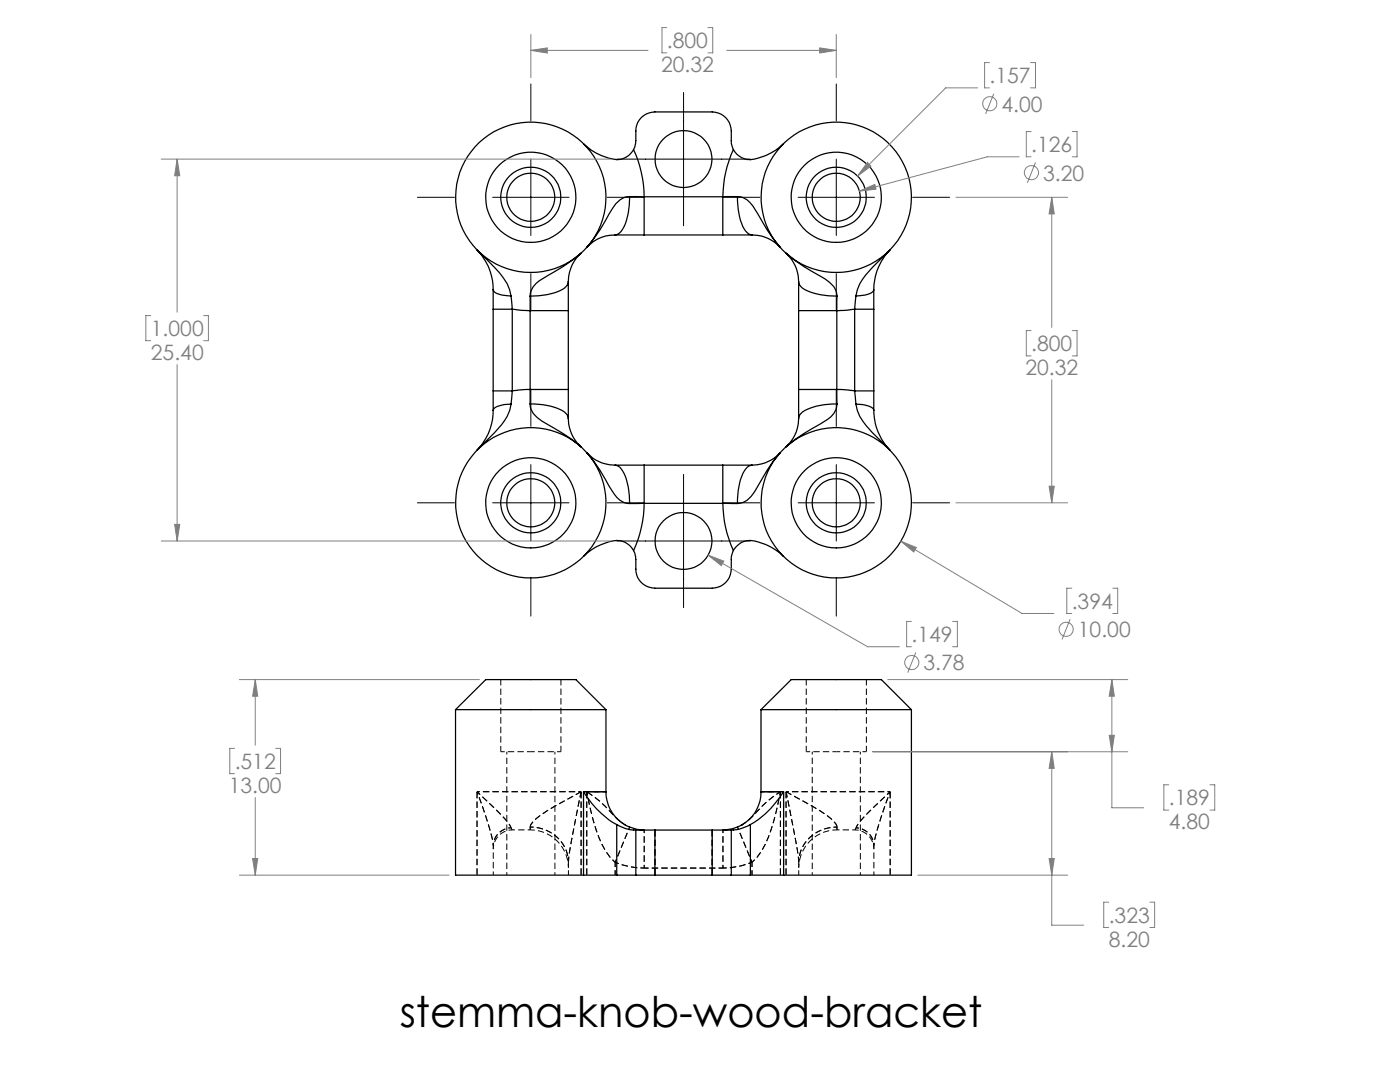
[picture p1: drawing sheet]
<svg xmlns="http://www.w3.org/2000/svg" width="279mm" height="216mm" viewBox="0 0 279 216" stroke-linecap="round" stroke-linejoin="round" font-family="sans-serif">
<g fill="none" stroke="#000" stroke-width=".2" stroke-dasharray="1.3 .6" stroke-dashoffset="-.1" stroke-linecap="butt">
<path d="M95.2 158v16.6M116 158v16.6M116.5 158v16.6M117.1 158v16.6M117.1 158a26.9 26.9 0 0 1 5.8 5.2l.9 .8M155.7 158v16.6M156.9 158v16.6M177.6 158v16.6M95.2 174.6v-16.6M116 174.6v-16.6M117.1 174.6v-16.6M123.8 164l-1.2-1.2a23 23 0 0 0-5.5-4.8"/>
<path d="M130.7 174.6v-9M130.7 165.6v9M142.1 174.6v-9M142.1 165.6v9M155.7 174.6v-16.6M156.4 174.6v-16.6M156.9 174.6v-16.6M177.6 174.6v-16.6"/>
</g>
<g fill="none" stroke="#000" stroke-width=".2" stroke-dasharray="1.3 .6" stroke-dashoffset=".7" stroke-linecap="butt">
<path d="M95.2 158a54.3 54.3 0 0 1 3.2 10.8M95.2 158h20.8M101.1 150v24.6M116 158h-20.8M156.9 158h20.7M162.1 150v24.6M177.6 158h-20.7M177.6 158a54.3 54.3 0 0 0-3.2 10.8M98.4 168.8a46.2 46.2 0 0 0-3.2-10.8M102 165.2a3.7 3.7 0 0 0-3.6 3.6M110.7 174.6v-24.6M171.7 174.6v-24.6"/>
<path d="M174.4 168.8a46.2 46.2 0 0 1 3.2-10.8M174.4 168.8a3.7 3.7 0 0 0-3.6-3.6"/>
</g>
<g fill="none" stroke="#000" stroke-width=".2" stroke-dasharray="1.3 .6" stroke-dashoffset=".5" stroke-linecap="butt">
<path d="M99.9 150h6M105.9 150h6M117.1 158a38.3 38.3 0 0 0 3.8 11.8l.8 1.2 1.1 1.1M155.7 158a38.3 38.3 0 0 1-3.7 11.8l-.9 1.2-1 1.1M160.9 150h6M166.9 150h6M102.3 165.6a3.8 3.8 0 0 0-3.9 3.8M122.8 172.1a15.2 15.2 0 0 0 5.8 1.1M122.8 172.1a16.7 16.7 0 0 1-4.4-8.3l-1.3-5.8M123.9 164l.9 .6M124.8 164.6l-.9-.6M128.6 173.2a15.2 15.2 0 0 1-5.8-1.1"/>
<path d="M144.3 173.2l1.5-.1 2.2-.3 2.1-.7M150.1 172.1a16.7 16.7 0 0 0 4.3-8.3l1.3-5.8M150.1 172.1l-2.1 .7-2.2 .3-1.5 .1M174.4 169.4a3.8 3.8 0 0 0-3.8-3.8"/>
</g>
<g fill="none" stroke="#000" stroke-width=".2" stroke-dasharray="1.3 .6" stroke-dashoffset=".6" stroke-linecap="butt">
<path d="M120.9 158h-3.8M155.7 158h-3.8M98.4 174.6v-5.8M105.8 165a7.4 7.4 0 0 1 7.6 7.1M122.8 172.1l2.9-7.1M125.7 165l-2.9 7.1M128.6 173.2v-7.6M128.6 165.6v7.6M144.3 173.2v-7.6M144.3 165.6v7.6M147.2 165l2.9 7.1M150.1 172.1l-2.9-7.1"/>
<path d="M167 165a7.4 7.4 0 0 0-7.6 7.1M174.4 168.8v5.8"/>
</g>
<path d="M95.2 158a43.4 43.4 0 0 1 6.5 6.6l.3 .6M177.6 158a47.9 47.9 0 0 0-6.5 6.6l-.3 .6M102 165.2l-.3-.6a42.8 42.8 0 0 0-6.5-6.6M105.8 165.6a7.6 7.6 0 0 1 7.6 7.6M128.6 173.2h15.7M144.3 173.2h-15.7M167 165.6a7.6 7.6 0 0 0-7.6 7.6M170.8 165.2l.3-.6a42.8 42.8 0 0 1 6.5-6.6" fill="none" stroke="#000" stroke-width=".2" stroke-dasharray="1.3 .6" stroke-dashoffset=".4" stroke-linecap="butt"/>
<path d="M117.1 158h3.8h-4.4M155.7 158a28.6 28.6 0 0 0-6 5.3l-1.6 1.3M156.4 158h-4.5h3.8M113.4 172.1v2.5M122.8 174.6v-2.5M122.8 172.1v2.5M148.1 164.6l1.8-1.4 1.3-1.4a20.5 20.5 0 0 1 4.5-3.8M150.1 172.1v2.5M150.1 174.6v-2.5M159.4 174.6v-2.5" fill="none" stroke="#000" stroke-width=".2" stroke-dasharray="1.3 .6" stroke-dashoffset=".3" stroke-linecap="butt"/>
<path d="M99.9 135.6v14.4M160.9 135.6v14.4M111.9 150v-14.4M116 158l-3.6 1.9a26.9 26.9 0 0 0-6 4l-.4 .5-.2 .6M116 158l-2.1 10.5-.5 3.6M156.9 158l2 10.5 .5 3.6M156.9 158l3.6 1.9a26.9 26.9 0 0 1 5.9 4l.4 .5 .2 .6M172.9 150v-14.4M105.8 165a2.6 2.6 0 0 1 1.2-1.6 62.1 62.1 0 0 1 9-5.4M113.4 172.1l.5-3.6 2.1-10.5M159.4 172.1l-.5-3.6-2-10.5M167 165a2.6 2.6 0 0 0-1.2-1.6 62.1 62.1 0 0 0-8.9-5.4" fill="none" stroke="#000" stroke-width=".2" stroke-dasharray="1.3 .6" stroke-dashoffset=".1" stroke-linecap="butt"/>
<path d="M102 165.2l.3 .4M102.3 165.6l-.3-.4M105.8 165v.6M105.8 165.6v-.6M124.8 164.6h.1M167 165.6v-.6M167 165v.6M170.6 165.6l.2-.4M170.8 165.2l-.2 .4" fill="none" stroke="#000" stroke-width=".2" stroke-dasharray="1.3 .6" stroke-linecap="butt"/>
<path d="M102.3 165.6h3.5M167 165.6h3.6" fill="none" stroke="#000" stroke-width=".2" stroke-dasharray="1.3 .6" stroke-dashoffset=".8" stroke-linecap="butt"/>
<g fill="none" stroke="#000" stroke-width=".25">
<path d="M116.5 28.7a10.7 10.7 0 0 0 7.2 3.1 3.8 3.8 0 0 0 2.7-2M125.7 39.2a12.4 12.4 0 0 1-1.7 6.9 1.74 1.74 0 0 1-1.2 .8M125.7 39.2l2.9 .1M125.7 39.2a3.8 3.8 0 0 0-3.5 2.4l-.6 1a30.7 30.7 0 0 1-3.8 5.9M126.4 29.8a23.1 23.1 0 0 1 2.2 9.5M126.4 29.8l.3-.6 .2-1.2a5.7 5.7 0 0 1 .7-4.1 3.9 3.9 0 0 1 3.1-1.6h11.4a3.9 3.9 0 0 1 3.8 3.8v2.4l.5 1.3M128.6 39.3v7.6M128.6 39.3h15.7M144.3 39.3v7.6M146.4 29.8a23.1 23.1 0 0 0-2.1 9.5M147.2 39.2a12 12 0 0 0 1.6 6.9 1.71 1.71 0 0 0 1.3 .8M147.2 39.2a3.6 3.6 0 0 1 3 1.9l1 1.5a36.6 36.6 0 0 0 4.5 6.8 7.5 7.5 0 0 0-5.6-2.5"/>
<path d="M147.2 39.2l-2.9 .1M156.4 28.7a11.1 11.1 0 0 1-7.4 3.1 4 4 0 0 1-2.6-2M98.4 57.8l.1 .2a4.7 4.7 0 0 0 3.5 1.1M98.4 57.8a11.3 11.3 0 0 0-3.2-8 37.7 37.7 0 0 1 6 6.8l.5 1.2 .3 1.3M98.4 57.8v3.9M102 59.1l.2 2.6M105.8 59.1v2.9M113.4 56.2a2.65 2.65 0 0 1-2.2 2l-2.1 .6-3.3 .3M113.4 56.2a7.6 7.6 0 0 1 2.6-5.7 48.9 48.9 0 0 1-8.4 5.5 3.9 3.9 0 0 0-1.8 3.1M113.4 56.2v5.8M122.8 46.9a7.4 7.4 0 0 0-5.7 2.5l.5-.6M122.8 46.9h5.8"/>
<path d="M128.6 46.9h15.7M144.3 46.9h5.8M159.4 56.2a2.64 2.64 0 0 0 2.2 2l2.1 .6 3.3 .3M159.4 56.2a7.6 7.6 0 0 0-2.6-5.7 41.8 41.8 0 0 0 7.9 5.2 4.1 4.1 0 0 1 2.3 3.4M159.4 56.2v5.8M167 59.1v2.9M170.8 59.1l-.2 2.6M174.4 57.8l-.1 .2a4.8 4.8 0 0 1-3.5 1.1M174.4 57.8a11.3 11.3 0 0 1 3.2-8 36.3 36.3 0 0 0-6 6.8l-.5 1.2-.3 1.3M174.4 57.8v3.9M98.4 61.7h3.8M98.4 78v3.9"/>
<path d="M98.4 78h3.8M98.4 61.7v16.3M102.2 61.7l3.6 .3M102.2 78l-.2 2.6M102.2 61.7v16.3M105.8 77.7l-3.6 .3M105.8 77.7v2.9M105.8 77.7h7.6M105.8 62h7.6M105.8 62v15.7M113.4 77.7v5.8M113.4 62v15.7"/>
<path d="M159.4 77.7v5.8M159.4 77.7h7.6M159.4 62h7.6M159.4 62v15.7M167 77.7v2.9M167 77.7l3.6 .3M167 62v15.7M170.6 61.7l-3.6 .3M170.6 78l.2 2.6M170.6 78h3.8M170.6 61.7h3.8M170.6 61.7v16.3"/>
<path d="M174.4 78v3.9M174.4 61.7v16.3M102 80.6a4.7 4.7 0 0 0-3.5 1.1l-.1 .2M102 80.6a9.6 9.6 0 0 1-3.3 5.7l-3.5 3.6a11.3 11.3 0 0 0 3.2-8M105.8 80.6a12 12 0 0 1 6.9 1.6 1.67 1.67 0 0 1 .7 1.3M105.8 80.6a3.4 3.4 0 0 0 1.4 2.7l2 1.3a38.6 38.6 0 0 1 5.8 3.8M113.4 83.5a7.6 7.6 0 0 0 2.6 5.7l-.8-.7M122.8 92.8a3.5 3.5 0 0 1 2.2 2.9l.5 2.2 .2 2.6M122.8 92.8a7.8 7.8 0 0 1-5.7-2.5 29.8 29.8 0 0 1 4.5 6.8 5.9 5.9 0 0 0 3.5 3.3l.6 .1M122.8 92.8h5.8M128.6 92.8v7.6M128.6 92.8h15.7"/>
<path d="M144.3 92.8h5.8M144.3 92.8v7.6M150.1 92.8a2.41 2.41 0 0 0-1.9 1.7 15.2 15.2 0 0 0-1 6M154.9 91.4a42.1 42.1 0 0 0-4.3 6.7 4.1 4.1 0 0 1-3.4 2.4M154.9 91.3l.8-1a7.5 7.5 0 0 1-5.6 2.5M167 80.6a12.1 12.1 0 0 0-6.9 1.6 1.67 1.67 0 0 0-.7 1.3M167 80.6a3.6 3.6 0 0 1-1.8 3.1l-1.5 .9a36.3 36.3 0 0 0-6.9 4.6 7.6 7.6 0 0 0 2.6-5.7M170.8 80.6a9.6 9.6 0 0 0 3.3 5.7l3.5 3.6a11.5 11.5 0 0 1-3.2-8M170.8 80.6a4.8 4.8 0 0 1 3.5 1.1l.1 .2M126.4 109.9a3.9 3.9 0 0 0-4.9-1.8 11.1 11.1 0 0 0-5 2.9M126.4 109.9l.3 .6 .2 1.2a5.8 5.8 0 0 0 .7 4.1 3.9 3.9 0 0 0 3.1 1.6h11.4a3.9 3.9 0 0 0 3.8-3.8v-2.4l.5-1.3M128.6 100.4l-2.9 .1"/>
<path d="M128.6 100.4a23.1 23.1 0 0 1-2.2 9.5M128.6 100.4h15.7M144.3 100.4a23.1 23.1 0 0 0 2.1 9.5M144.3 100.4l2.9 .1M146.4 109.9a3.8 3.8 0 0 1 5-1.7 11.8 11.8 0 0 1 5 2.8M90.9 141.6l6-6h18l6 6M90.9 141.6h30M90.9 141.6v33h25.6M116.5 158a18.7 18.7 0 0 0 6.6 6.5M116.5 158h4.4M116.5 158v16.6M120.9 158a7.6 7.6 0 0 0 3.8 6.6"/>
<path d="M120.9 141.6v16.4M151.9 158a7.6 7.6 0 0 1-3.8 6.6M151.9 141.6l6-6h18l6 6M151.9 141.6h30M151.9 158h4.5M151.9 141.6v16.4M156.4 158a19.5 19.5 0 0 1-6.6 6.5M156.4 158v16.6M181.9 141.6v33h-25.5M116.5 174.6h6.6M123.1 164.5a6.9 6.9 0 0 0 3.8 1.1M123.1 174.6h3.8"/>
<path d="M123.1 164.5v10.1M124.8 164.6a8.1 8.1 0 0 0 3.8 1M126.9 174.6h3.8M126.9 165.6h3.8M126.9 165.6v9M130.7 174.6h11.4M130.7 165.6v9M130.7 165.6h11.4M142.1 165.6h3.8M142.1 174.6h3.8M142.1 165.6v9M145.9 174.6h3.9"/>
<path d="M145.9 165.6v9M148.1 164.6a8.1 8.1 0 0 1-3.8 1M148.1 164.6l-.2 .1M149.8 174.6h6.6M149.8 164.5a7.7 7.7 0 0 1-3.9 1.1M149.8 164.5v10.1"/>
<circle cx="105.9" cy="39.4" r="4.8"/>
<circle cx="105.9" cy="39.4" r="9"/>
<circle cx="105.9" cy="39.4" r="15"/>
<circle cx="105.9" cy="39.4" r="6"/>
<circle cx="136.4" cy="31.7" r="5.7"/>
<circle cx="166.9" cy="39.4" r="4.8"/>
<circle cx="166.9" cy="39.4" r="9"/>
<circle cx="166.9" cy="39.4" r="15"/>
<circle cx="166.9" cy="39.4" r="6"/>
<circle cx="105.9" cy="100.3" r="4.8"/>
<circle cx="105.9" cy="100.3" r="9"/>
<circle cx="105.9" cy="100.3" r="15"/>
<circle cx="105.9" cy="100.3" r="6"/>
<circle cx="136.4" cy="107.9" r="5.7"/>
<circle cx="166.9" cy="100.3" r="4.8"/>
<circle cx="166.9" cy="100.3" r="9"/>
<circle cx="166.9" cy="100.3" r="15"/>
<circle cx="166.9" cy="100.3" r="6"/>
</g>
<g fill="none" stroke="#808080" stroke-width=".2">
<path d="M105.9 10.1l3.3-.5v1zM105.9 6.9v8.6M105.9 10.1h23.4M133.1 5.5h-1v5h1M141.3 5.5h.9v5h-.9M145 10.1h21.9M163.6 9.6l3.3 .5-3.3 .5zM166.9 6.9v8.6M195.1 17.5h-6.4l-17.6 17.6M197.4 12.5h-.9v5h.9M198.3 18.7l-1.6 4M205.7 12.5h1v5h-1"/>
<path d="M32.2 31.8h89.6M35.3 31.8l.6 3.3h-1zM35.3 31.8v30.5M171.5 38.1l3.1-1.3 .2 .9zM173.1 32.4l.7 .8-2.7 1.9zM190.8 39.4h22.3M203.4 31.3h-6.4l-25.5 6.8M205.8 26.2h-1v5.1h1M206.7 32.4l-1.7 4.1M209.9 39.4v25.9M209.9 39.4l.5 3.3h-1zM214 26.2h.9v5.1h-.9"/>
<path d="M30.1 63h-1v5h1M35.3 72.7v35.3M40.6 63h1v5h-1M205.8 66h-1v5h1M209.9 75.8v24.5M214 66h.9v5h-.9M209.4 97h1l-.5 3.3zM32.2 108h89.6M34.9 104.6h1l-.6 3.3zM141.3 110.8l31.8 18.2h6.4M141.3 110.8l3.2 1.2-.6 .9zM179.8 108l24.2 14.4h6.3"/>
<path d="M179.8 108l3.1 1.3-.5 .8zM190.8 100.3h22.3M213.9 117.4h-1v5h1M222.1 117.4h1v5h-1M47.8 135.6h47.9M50.9 135.6l.5 3.3h-1zM50.9 135.6v13.1M177.2 135.6h47.9M181.9 124h-1v5h1M182.8 130.2l-1.6 4M190.1 124h1v5h-1M213.6 123.5l-1.7 4.1"/>
<path d="M221.9 135.6v25.6h6.3M221.9 135.6l.5 3.3h-1zM46.8 149.3h-.9v5.1h.9M50.9 159.1v15.5M55 149.3h1v5.1h-1M174.2 150h50.9M209.9 150v34.6h6.4M209.9 150l.5 3.3h-1zM221.4 146.7h1l-.5 3.3zM233.3 156.6h-1v5h1M241.5 156.6h.9v5h-.9M47.8 174.6h41.8"/>
<path d="M50.4 171.3h1l-.5 3.3zM183.2 174.6h29.9M209.4 171.3h1l-.5 3.3zM221.3 180h-1v5.1h1M229.5 180h.9v5.1h-.9"/>
<circle cx="197.5" cy="20.7" r="1.41"/>
<circle cx="205.8" cy="34.5" r="1.42"/>
<circle cx="182" cy="132.2" r="1.41"/>
<circle cx="212.8" cy="125.6" r="1.41"/>
</g>
<g fill="none" stroke="#000" stroke-width=".2">
<path d="M105.9 16.8v7.3M136.4 18.5v26.5M166.9 16.8v7.3M83.3 39.4h7.4M98.3 39.4h15.3M105.9 31.7v15.3M121.2 39.4h7.4M123.1 31.7h26.6M144.3 39.4h7.4M159.3 39.4h15.2M166.9 31.7v15.3M182.1 39.4h7.4"/>
<path d="M105.9 54.6v7.4M166.9 54.6v7.4M105.9 77.7v7.4M166.9 77.7v7.4M105.9 92.7v15.2M136.4 94.7v26.5M166.9 92.7v15.2M83.3 100.3h7.4M98.3 100.3h15.3M105.9 115.6v7.3M121.2 100.3h7.4M123.1 107.9h26.6"/>
<path d="M144.3 100.3h7.4M159.3 100.3h15.2M166.9 115.6v7.3M182.1 100.3h7.4"/>
</g>
<path d="M50.9 135.6l.5 3.3h-1zM50.4 171.3h1l-.5 3.3zM221.9 135.6l.5 3.3h-1zM221.4 146.7h1l-.5 3.3zM209.9 150l.5 3.3h-1zM209.4 171.3h1l-.5 3.3zM35.3 31.8l.6 3.3h-1zM34.9 104.6h1l-.6 3.3zM105.9 10.1l3.3-.5v1zM163.6 9.6l3.3 .5-3.3 .5zM209.9 39.4l.5 3.3h-1zM209.4 97h1l-.5 3.3zM173.1 32.4l-2 2.7 2.7-1.9zM171.5 38.1l3.3-.4-.2-.9zM141.3 110.8l2.6 2.1 .6-.9zM179.8 108l2.6 2.1 .5-.8z" fill="#808080"/>
<text font-size="8.5" x="79.8" y="204.9">stemma-knob-wood-bracket</text>
<g font-size="4.2" fill="#808080">
<text x="133.1" y="9.6">.800</text>
<text x="131.9" y="14.3">20.32</text>
<text x="197.5" y="16.6">.157</text>
<text x="199.9" y="22.3">4.00</text>
<text x="205.8" y="30.4">.126</text>
<text x="208.2" y="36">3.20</text>
<text x="30.1" y="67.1">1.000</text>
<text x="30.1" y="71.8">25.40</text>
<text x="205.8" y="70.1">.800</text>
<text x="204.6" y="74.8">20.32</text>
<text x="213.9" y="121.5">.394</text>
<text x="181.9" y="128.1">.149</text>
<text x="215.1" y="127.2">10.00</text>
<text x="184.3" y="133.8">3.78</text>
<text x="46.8" y="153.4">.512</text>
<text x="45.7" y="158.2">13.00</text>
<text x="233.3" y="160.7">.189</text>
<text x="233.3" y="165.4">4.80</text>
<text x="221.3" y="184.1">.323</text>
<text x="221.3" y="188.9">8.20</text>
</g>
</svg>
